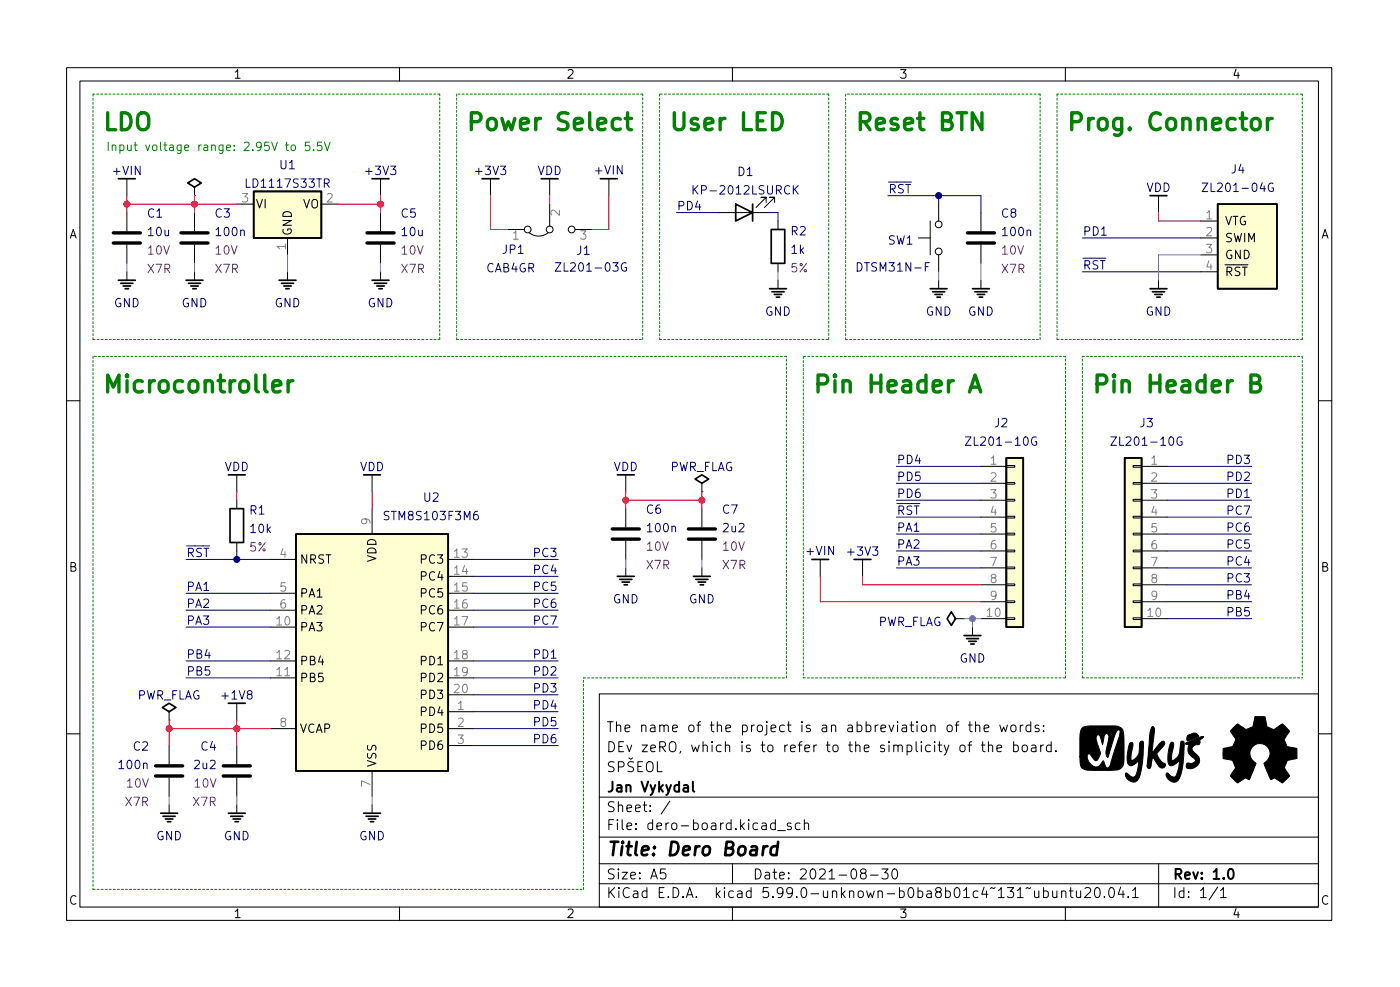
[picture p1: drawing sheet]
<svg xmlns="http://www.w3.org/2000/svg" width="210mm" height="148mm" viewBox="0 0 210 148" stroke-linecap="round" stroke-linejoin="round" font-family="sans-serif">
<g fill="none" stroke="#000" stroke-width=".15">
<path d="M10 10.2h190v128h-190zM12 12.2h186v124h-186zM60 10.2v2M110 10.2v2M160 10.2v2M19 26.8v2.6M19 31.9v2.8M19 36.7v2.8M29.2 29.4h.1M29.2 28.1v1.3M29.2 31.9v2.8M29.2 36.7v2.8"/>
<path d="M35.6 30.6h2.5M43.2 35.7v2.6M48.3 30.6h2.5M57.1 26.8v2.6M57.1 31.9v2.8M57.1 36.7v2.8M73.7 26.8v2.6M76.2 34.5h2.5M79.5 35a2.26 2.26 0 0 0 2.8 0M82.5 26.8v2.6M82.5 30.6v3.3M86.4 34.5h2.5"/>
<path d="M91.4 26.8v2.6M107.9 31.9h7.7M115.1 30.4v-.8h-.8h.8l-1.6 1.5M116.3 30.4v-.8h-.7h.7l-1.5 1.5M116.8 33.2v1.3M116.8 39.5v1.3M137.9 35.7h1.8M139.7 33.2v5.1M141 30.6v2.6M141 38.3v2.5M147.3 31.9v2.8M147.3 36.7v2.8"/>
<path d="M174 29.4v2.5M180.3 35.7h2.6M180.3 33.2h2.6M180.3 38.3h2.6M19 40.8v1.3M29.2 40.8v1.3M43.2 40.8v1.3M57.1 40.8v1.3M116.8 42.1v1.2M141 42.1v1.2M147.3 42.1v1.2M174 42.1v1.2"/>
<path d="M180.3 40.8h2.6M10 60.2h2M35.6 71.3v2.5M35.6 75.1v1.3M55.9 71.3v2.5M55.9 76.4v3.8M94 71.3v2.5M94 76.4v2.8M105.4 73.8h.1M105.4 72.6v1.2M105.4 76.4v2.8M147.3 70h3.8"/>
<path d="M147.3 72.6h3.8M147.3 75.1h3.8M147.3 77.6h3.8M151.1 77.5h1.3v.3h-1.3zM151.1 75h1.3v.2h-1.3zM151.1 72.4h1.3v.3h-1.3zM151.1 69.9h1.3v.2h-1.3zM170.2 77.5h1.2v.3h-1.2zM170.2 75h1.2v.2h-1.2zM170.2 72.4h1.2v.3h-1.2zM170.2 69.9h1.2v.2h-1.2zM171.4 70h3.9"/>
<path d="M171.4 72.6h3.9M171.4 75.1h3.9M171.4 77.6h3.9M198 60.2h2M35.6 81.4v1.3M40.6 94.1h3.8M40.6 99.2h3.8M40.6 84h3.8M40.6 89.1h3.8M40.6 91.6h3.8M67.3 94.1h3.8M67.3 99.2h3.8"/>
<path d="M67.3 84h3.8M67.3 86.5h3.8M67.3 89.1h3.8M67.3 91.6h3.8M94 81.2v2.8M94 85.3v1.2M105.4 81.2v2.8M105.4 85.3v1.2M123.2 84v2.5M129.5 84v2.5M143.5 92.9h1.3M144.8 92.9h.1"/>
<path d="M146 94.1v1.3M147.3 92.9h3.8M147.3 80.2h3.8M147.3 82.7h3.8M147.3 85.3h3.8M147.3 87.8h3.8M147.3 90.3h3.8M151.1 92.7h1.3v.3h-1.3zM151.1 90.2h1.3v.3h-1.3zM151.1 87.7h1.3v.2h-1.3zM151.1 85.1h1.3v.3h-1.3zM151.1 82.6h1.3v.2h-1.3z"/>
<path d="M151.1 80h1.3v.3h-1.3zM170.2 92.7h1.2v.3h-1.2zM170.2 90.2h1.2v.3h-1.2zM170.2 87.7h1.2v.2h-1.2zM170.2 85.1h1.2v.3h-1.2zM170.2 82.6h1.2v.2h-1.2zM170.2 80h1.2v.3h-1.2zM171.4 92.9h3.9M171.4 80.2h3.9M171.4 82.7h3.9M171.4 85.3h3.9M171.4 87.8h3.9"/>
<path d="M171.4 90.3h3.9M10 110.2h2M25.4 108.1h.1M25.4 106.8v1.3M25.4 111.9v2.8M25.4 116.7v2.8M35.6 105.6v2.5M35.6 111.9v2.8M35.6 116.7v2.8M40.6 101.8h3.8M40.6 109.4h3.8M55.9 115.7v3.8"/>
<path d="M67.3 106.8h3.8M67.3 101.8h3.8M67.3 109.4h3.8M67.3 104.3h3.8M67.3 111.9h3.8M90 104.2h108v32h-108zM90 119.7h108M92.2 114.4l-.5-.1-.3 .2v.3a.71 .71 0 0 0 .7 .4l.1 .2-.1 .4h-.7M92.9 115.1h.5a.41 .41 0 0 0 .3-.4 .41 .41 0 0 0-.3-.4h-.5v1.5M95.2 114.4l-.6-.1-.2 .2-.1 .3a.71 .71 0 0 0 .7 .4l.2 .2-.2 .4h-.7M95.8 115.1h.5M96.5 114.3h-.7v1.5h.7"/>
<path d="M97.2 114.6a.5 .5 0 0 1 .5-.3 .5 .5 0 0 1 .4 .5v.5a.5 .5 0 0 1-.5 .6 .5 .5 0 0 1-.5-.6zM98.7 114.3v1.5h.7M143.4 108.8h.6M144 108.3l-.3 .1v.2v1.2M144.3 111.9a.41 .41 0 0 1 .6 .2v.5a.41 .41 0 0 1-.4 .3 .41 .41 0 0 1-.3-.3v-.5zM145.4 111.8h.5M145.4 108.8h.6M145.7 108.3v1.3v.2h.3M145.9 111.3l-.2 .1-.1 .2v1.2M146.5 109a.37 .37 0 0 1 .7 .1v.7M146.5 108.3v1.5M147.4 111.8h.5"/>
<path d="M147.6 111.3v1.3l.1 .2h.2M147.8 109.3l.7-.1-.1-.3-.4-.1-.2 .3 .1 .7h.5M148.4 112a.37 .37 0 0 1 .7 .1v.7M148.4 111.3v1.5M149.7 112.3l.7-.1v-.3l-.5-.1-.2 .3 .1 .7h.6M150.2 108.8l.2 1 .3-.7 .3 .7 .3-1M151.9 108.9a.41 .41 0 0 1 .7 .2v.5a.41 .41 0 0 1-.4 .3 .41 .41 0 0 1-.4-.3v-.5zM152.2 111.9l.5-.1 .2 .3v.5l-.1 .2h-.6M152.2 111.3v1.5M153.2 108.8v1M153.7 111.9a.41 .41 0 0 1 .6 .2v.5a.41 .41 0 0 1-.4 .3 .41 .41 0 0 1-.4-.3v-.5zM153.7 108.8l-.3 .1-.2 .2"/>
<path d="M154.8 108.9l-.4-.1-.3 .3v.5l.1 .2h.6M154.8 108.3v1.5M154.9 111.9h.6l.1 .9M155.6 112.2l-.5 .1a.29 .29 0 0 0-.2 .3 .29 .29 0 0 0 .2 .2h.5M156 108.9l-.3-.1-.3 .3 .1 .2 .5 .1v.4h-.6M156.3 111.8v1M156.7 111.8l-.3 .1-.1 .2M156.7 109.7v.1M156.7 108.9v.2M157.9 111.9l-.5-.1-.2 .3v.5l.1 .2h.6M157.9 111.3v1.5M158.6 112.7v.1"/>
<path d="M198 110.2h2M25.4 120.8v1.3M35.6 120.8v1.3M55.9 120.8v1.3M60 136.2v2M90 132.7h108M90 129.7h108M90 125.7h108M99.9 130.4h-.7v.8l.2-.2 .5 .1 .1 .2-.1 .5-.2 .1h-.3l-.2-.1M100.6 120.3l-1.3 1.9M110 136.2v2M110 129.7v3"/>
<path d="M116.4 123.6l-.4-.1-.3 .3v.5l.2 .2h.5M116.4 123v1.5M116.8 124.7h1.1M118.8 123.6l-.4-.1-.2 .3 .1 .2 .5 .1v.4h-.6M120.2 123.6l-.5-.1-.3 .3v.5l.2 .2h.6M120.8 123.7a.37 .37 0 0 1 .6 .1v.7M120.8 123v1.5M129.5 131.1l-.3-.3 .1-.2 .2-.2 .4 .1 .2 .2-.1 .2-.6 .3-.2 .2 .1 .4 .2 .1h.4l.2-.2-.1-.5-.2-.1M130.7 131.4h1.2M132.4 130.4h1l-.5 .6a.41 .41 0 0 1 .5 .3v.4l-.2 .2h-.5l-.3-.1M134.1 130.6l.3-.2a.94 .94 0 0 1 0 1.5h-.1a.91 .91 0 0 1-.2-1.3zM156.7 133.8l.5-.1 .2 .3v.5l-.1 .2h-.6"/>
<path d="M156.7 133.2v1.5M158.1 133.7l.1 1a.41 .41 0 0 0 .5-.1M158.7 133.7v1M159.4 133.9a.37 .37 0 0 1 .7 .1v.7M159.4 133.7v1M160 136.2v2M160.6 133.7h.6M160.8 133.2v1.3l.1 .2h.3M161.7 133.7v1a.41 .41 0 0 0 .6-.1M162.3 133.7v1M162.9 133.4l.3-.2 .5 .1a.41 .41 0 0 1 0 .6l-.8 .8h.9M164.6 133.3l.3-.1a.94 .94 0 0 1 0 1.5h-.2a1 1 0 0 1-.1-1.4z"/>
<path d="M165.9 134.6v.1M166.7 133.3l.3-.1a.94 .94 0 0 1 0 1.5h-.1a1 1 0 0 1-.2-1.4zM168.3 133.2l-.4 1h1M168.7 133.7v1M169.4 134.6v.1M170.1 133.7l.4-.5v1.5M170.1 134.7h.8M174 129.7v6.5M182.9 133.2l-1.3 1.9M183.3 133.7l.4-.5v1.5M183.3 134.7h.9"/>
<circle cx="79.2" cy="34.5" r=".51"/>
<circle cx="82.6" cy="34.5" r=".51"/>
<circle cx="85.9" cy="34.5" r=".51"/>
<circle cx="141" cy="37.8" r=".51"/>
<circle cx="141" cy="33.7" r=".51"/>
</g>
<path d="M104.1 117.3v1.3l.2 .2M184.6 130.6l.3-.2a.94 .94 0 0 1 0 1.5h-.1a.91 .91 0 0 1-.2-1.3z" fill="none" stroke="#000" stroke-width=".3"/>
<path d="M115.3 127a.59 .59 0 0 0-.7 .4M116.8 127.1a.66 .66 0 0 0-1 .3l-.1 .6 .2 .3 .1 .1 .6-.1M116.9 126.4l-.3 2" fill="none" stroke="#000" stroke-width=".4"/>
<g fill="#fffed0" stroke="#fffed0" stroke-width=".15">
<path d="M151.1 68.7h2.6v25.4h-2.6z"/>
<path d="M168.9 68.7h2.5v25.4h-2.5z"/>
<path d="M44.4 80.2h22.9v35.5h-22.9z"/>
<path d="M182.9 30.6h8.9v12.7h-8.9z"/>
<path d="M38.1 28.7h10.2v7h-10.2z"/>
</g>
<g fill="none" stroke="#000" stroke-width=".25">
<path d="M28.2 27.5l1-.7 1 .7-1 .6zM38.1 28.7h10.2v7h-10.2zM90.2 26.8h2.5M110.5 30.6l2.5 1.3-2.5 1.3zM113 30.6v2.6M115.8 34.5h2.1v5h-2.1zM182.9 30.6h8.9v12.7h-8.9zM17.8 42.1h2.5M18.1 42.5h1.9M18.5 42.9h1.1M18.8 43.3h.5M27.9 42.1h2.6"/>
<path d="M28.3 42.5h1.8M28.7 42.9h1.1M29 43.3h.5M41.9 42.1h2.5M42.3 42.5h1.8M42.6 42.9h1.1M42.9 43.3h.5M55.9 42.1h2.5M56.2 42.5h1.9M56.6 42.9h1.1M56.9 43.3h.5M115.6 43.3h2.5"/>
<path d="M115.9 43.8h1.9M116.3 44.2h1.1M116.6 44.6h.5M139.7 43.3h2.5M140.1 43.8h1.8M140.4 44.2h1.1M140.7 44.6h.5M146 43.3h2.6M146.4 43.8h1.8M146.8 44.2h1.1M147.1 44.6h.5M172.7 43.3h2.6"/>
<path d="M173.1 43.8h1.8M173.4 44.2h1.1M173.7 44.6h.5M34.5 76.4h2.1v5h-2.1zM104.4 71.9l1-.6 1 .6-1 .7zM151.1 68.7h2.6v25.4h-2.6zM168.9 68.7h2.5v25.4h-2.5zM44.4 80.2h22.9v35.5h-22.9zM92.7 86.5h2.5M93.1 87h1.8M93.4 87.4h1.1M93.7 87.8h.5"/>
<path d="M104.1 86.5h2.6M104.5 87h1.8M104.9 87.4h1.1M105.2 87.8h.5M121.9 84h2.6M142.9 91.9l.6 1-.6 1-.7-1zM144.8 95.4h2.5M145.1 95.9h1.9M145.5 96.3h1.1M145.8 96.7h.5M24.4 106.2l1-.6 1 .6-1 .6zM24.1 122.1h2.6"/>
<path d="M24.5 122.5h1.8M24.8 122.9h1.2M25.1 123.4h.6M34.3 122.1h2.5M34.6 122.5h1.9M35 122.9h1.1M35.3 123.4h.5M54.6 122.1h2.5M55 122.5h1.8M55.3 122.9h1.1M55.6 123.4h.5"/>
</g>
<g fill="none" stroke="#000084" stroke-width=".15">
<path d="M83.4 39.4h.8l-.8 1.3h.8M94 39.5a.62 .62 0 0 0-.7 .5 .62 .62 0 0 0 .4 .7l.4-.1v-.4h-.2M104.1 27.9v1.2M104.3 28.4l.5 .7M104.8 27.9l-.7 .7M119.3 28.4l.6 .7M119.9 27.9l-.8 .7M180.5 27.5h.9l-.9 1.3h.9M191.2 27.5a.62 .62 0 0 0-.8 .5 .62 .62 0 0 0 .5 .8l.3-.2v-.4h-.2M145 65.6h.8l-.8 1.3h.8M155.6 65.6a.62 .62 0 0 0-.7 .5 .62 .62 0 0 0 .4 .8l.4-.2v-.4h-.3M166.8 65.6h.9l-.9 1.3h.9"/>
<path d="M177.5 65.6a.62 .62 0 0 0-.8 .5 .62 .62 0 0 0 .5 .8l.3-.2v-.4h-.2"/>
</g>
<g fill="none" stroke="#000" stroke-width=".51">
<path d="M17 36.5h4.1M17 35h4.1M27.2 36.5h4M27.2 35h4M55.1 36.5h4.1M55.1 35h4.1M145.3 36.5h4.1M145.3 35h4.1M91.9 79.4h4.1M103.4 79.4h4M91.9 80.9h4.1M103.4 80.9h4"/>
<path d="M23.4 116.5h4M23.4 115h4M33.5 116.5h4.1M33.5 115h4.1"/>
</g>
<path d="M162.6 109.3l.2-.2 .9-.1h3.7a1.3 1.3 0 0 1 1.4 1.6v3.4a1.4 1.4 0 0 1-1.7 1.6l-2.9 .1a2.35 2.35 0 0 1-1.8-.5l-.2-.6v-1h1a1.6 1.6 0 0 0 1.6 1.5l.5-.3 .4-.6 .5 1.1a.9 .9 0 0 0 .7-1l1.2-4a.6 .6 0 0 0 0-.7h-.1a.89 .89 0 0 0-.5 .7l-1.2 3.4a1.95 1.95 0 0 1 0-1.8l.2-1.4a.41 .41 0 0 0-.4-.4 3.2 3.2 0 0 0-.5 1.7l-.1-.5a1.02 1.02 0 0 0-.6-1l-.3 .3v.4l.7 2.1-.6 1.1h-.2l-.4-.4a.71 .71 0 0 0-.7-.6l-.2 .4h-1v-2.8a2.24 2.24 0 0 1 .4-1.5zM169.6 111.6l.3-.1h.2l.1 .4a4.5 4.5 0 0 0-.3 2.3 1.74 1.74 0 0 0 1.2-1.8 .98 .98 0 0 1 .3-1.1h.3a14.4 14.4 0 0 1-.7 5.5 1 1 0 0 1-.8 .6 1 1 0 0 1-.9-.5 .63 .63 0 0 1-.2-.9l.2 .1a1.43 1.43 0 0 0 1 .6 1 1 0 0 0 .5-1l.2-1.6-.1 .2a1.84 1.84 0 0 1-1.1 .7 1.06 1.06 0 0 1-.5-1.4zM173 109.2l.2-.1 .2 .2-.4 3.7 .1-.1a4.9 4.9 0 0 1 1.6-1.6h.2v.3a2.49 2.49 0 0 1-1 1.3l-.1 .2a2 2 0 0 0 1.2 1.5 .51 .51 0 0 1-.3 .7 .51 .51 0 0 1-.7-.3l-.7-1.2h-.2a1.69 1.69 0 0 0-.2 1.2l-.3 .4a.49 .49 0 0 1-.3-.8l.2-2.3a8.8 8.8 0 0 1 .5-3.1zM175.8 111.5l.3-.1a1.22 1.22 0 0 1 0 1.2l-.2 1.1 .1 .5a1.7 1.7 0 0 0 1.2-1.9l.1-.9 .1-.1h.3l.2 .3-.1 .8a13.4 13.4 0 0 1-.7 4.4 .97 .97 0 0 1-.8 .6 .97 .97 0 0 1-.9-.5 .59 .59 0 0 1-.2-.8l.1-.1 .2 .1a.72 .72 0 0 0 1.1 .4l.4-1.4 .1-.9a1.67 1.67 0 0 1-1.4 .7 1.93 1.93 0 0 1-.3-1.7l.2-1.1zM178.3 110.4l.6-.2a.64 .64 0 0 1 .7-.1 .64 .64 0 0 1 .4 .5l-1.6 .6-.2-.3zM178.1 111.5h1.4l.1-.2h.2l.1-.1-.5 .3h-1.2l.4-.2a5.1 5.1 0 0 1 2.2-.7l-.6 .5v.2a.4 .4 0 0 1-.2 .5 .73 .73 0 0 0-.9 .8l.4 .5a1.19 1.19 0 0 1 .6 1.3 1.19 1.19 0 0 1-1 .9 .65 .65 0 0 1-.9-.2v-.5l.4-.1a.77 .77 0 0 0 1-.3l-.3-.4a1.44 1.44 0 0 1-.7-2.1h-.4l-.1-.1h.7h-.7v-.1h1.1zM185.3 109.2l.6-.5 .8 .6a.62 .62 0 0 0 1.1 0l.4-.2 .3-1.5h1.5l.3 1.5 1 .4 1.3-.8 1 1-.1 .3a1.79 1.79 0 0 0-.6 1.2l.4 .9 1.5 .3v1.5l-1.4 .2-.5 1.2 .8 1.2-.1 .1-1 .9-1.2-.7-.6 .2-1-2.4a1.53 1.53 0 0 0 .9-2 1.53 1.53 0 0 0-2-.9 1.53 1.53 0 0 0-.9 2l.2 .4 .6 .5-1 2.4-.6-.2-1.2 .7-1-1 .8-1.2-.5-1.1-1.4-.3v-.5v-1l1.4-.4 .4-.8 .1-.2-.8-1.3z" fill="#000" stroke="#000" stroke-width=".15"/>
<path d="M42.9 21.8h.4M43 21.3v1.1l.3 .2M43.8 21.8h.3l.3 .2v.4l-.3 .2h-.3l-.1-.2v-.4zM46.5 21.3h-.6l-.1 .6 .2-.1 .4 .1 .2 .2-.1 .4-.2 .1-.5-.1M47.1 22.5v.1M48.3 21.3h-.6l-.1 .6 .2-.1 .4 .1 .2 .2-.1 .4-.2 .1-.5-.1M48.7 21.3l.5 1.3 .4-1.3" fill="none" stroke="#008000" stroke-width=".15"/>
<g fill="none" stroke="#008000" stroke-width=".51">
<path d="M93.2 17.9l-.3-.1h-.5l-.3 .2-.1 .3v.7l.2 .3 .2 .2h.5l.3-.2M93.9 17.8h1M94.2 16.9v2.2l.2 .2 .5 .2M116 16.9h.6a1.39 1.39 0 0 1 .6 2.2l-.2 .2-.4 .2h-.6zM147.5 16.9v2.6l-1.5-2.6v2.6M188 18a.69 .69 0 0 1 .7-.2 .69 .69 0 0 1 .6 .5v.7a.69 .69 0 0 1-.7 .5 .69 .69 0 0 1-.7-.5v-.7zM190.3 17.8v1.7M191.1 17.8a.65 .65 0 0 0-.8 .5M41 58l1.2-.2-.1-.5-.3-.2h-.5l-.2 .2-.1 .2v1l.1 .2 .2 .1h.5l.3-.1M43.3 57.1v1.7M44 57.1a.65 .65 0 0 0-.7 .5M145.6 58.8l.8-2.5 .9 2.5"/>
<path d="M145.8 58.1h1.2M187.9 57.5h.8a.62 .62 0 0 0 .5-.6 .62 .62 0 0 0-.5-.6h-.8v2.5h.9a.68 .68 0 0 0 .5-.7 .68 .68 0 0 0-.6-.6"/>
</g>
<g fill="none" stroke="#008000" stroke-width=".15" stroke-dasharray=".3 .3">
<path d="M14 14.1v36.9M66 14.1h-52M68.6 14.1v36.9M96.5 14.1h-27.9M99.1 14.1v36.9M124.5 14.1h-25.4M127 14.1v36.9M156.2 14.1h-29.2M158.7 14.1v36.9M195.6 14.1h-36.9M14 51h52M14 53.5v80"/>
<path d="M66 51v-36.9M68.6 51h27.9M96.5 51v-36.9M99.1 51h25.4M118.1 53.5h-104.1M120.6 53.5v48.3M124.5 51v-36.9M127 51h29.2M156.2 51v-36.9M158.7 51h36.9M160 53.5h-39.4M162.6 53.5h33"/>
<path d="M195.6 53.5v48.3M195.6 51v-36.9M87.6 101.8h30.5M118.1 101.8v-48.3M120.6 101.8h39.4M160 101.8v-48.3M162.6 101.8v-48.3M162.6 101.8h33M14 133.5h73.6M87.6 133.5v-31.7"/>
</g>
<g fill="none" stroke="#4696c2" stroke-width=".15">
<path d="M19 39.5v1.3M29.2 39.5v1.3M43.2 38.3v2.5M57.1 39.5v1.3M147.3 39.5v2.6M180.3 38.3h-6.3v3.8M116.8 40.8v1.3M141 40.8v1.3M94 84v1.3M105.4 84v1.3M144.8 92.9h2.5M146 92.9v1.2"/>
<path d="M25.4 119.5v1.3M35.6 119.5v1.3M55.9 119.5v1.3"/>
</g>
<g fill="none" stroke="#000080" stroke-width=".15">
<path d="M101.6 31.9h6.3M115.6 31.9h1.2v1.3M133.3 29.4h14v2.5M141 29.4v1.2M162.6 35.7h17.7M162.6 40.8h17.7M134.6 75.1h12.7M134.6 70h12.7M134.6 72.6h12.7M134.6 77.6h12.7M175.3 75.1h12.7M175.3 70h12.7"/>
<path d="M175.3 72.6h12.7M175.3 77.6h12.7M27.9 99.2h12.7M27.9 91.6h12.7M27.9 94.1h12.7M27.9 84h12.7M27.9 89.1h12.7M35.6 82.7v1.3M71.1 99.2h12.7M71.1 91.6h12.7M71.1 94.1h12.7M71.1 84h12.7"/>
<path d="M71.1 89.1h12.7M71.1 86.5h12.7M134.6 80.2h12.7M134.6 82.7h12.7M134.6 85.3h12.7M175.3 80.2h12.7M175.3 82.7h12.7M175.3 85.3h12.7M175.3 92.9h12.7M175.3 90.3h12.7M175.3 87.8h12.7M27.9 101.8h12.7"/>
<path d="M71.1 101.8h12.7M71.1 104.3h12.7M71.1 106.8h12.7M71.1 109.4h12.7M71.1 111.9h12.7"/>
</g>
<g fill="none" stroke="#f00" stroke-width=".15">
<path d="M19 30.6h16.6M19 29.4v2.5M29.2 29.4v2.5M50.8 30.6h6.3M57.1 29.4v2.5M73.7 29.4v5.1h2.5M82.5 29.4v1.2M91.4 29.4v5.1h-2.5M174 31.9v1.3h6.3M35.6 73.8v1.3M55.9 73.8v2.6M94 73.8v2.6"/>
<path d="M94 75.1h11.4M105.4 73.8v2.6M123.2 86.5v3.8h24.1M129.5 86.5v1.3h17.8M25.4 109.4h15.2M25.4 108.1v3.8M35.6 108.1v3.8"/>
</g>
<g fill="#000080" stroke="#000080" stroke-width=".15">
<circle cx="35.6" cy="84" r=".46"/>
<circle cx="141" cy="29.4" r=".46"/>
</g>
<circle cx="146" cy="92.9" r=".46" fill="#4696c2" stroke="#4696c2" stroke-width=".15"/>
<g fill="#f00" stroke="#f00" stroke-width=".15">
<circle cx="94" cy="75.1" r=".46"/>
<circle cx="105.4" cy="75.1" r=".46"/>
<circle cx="19" cy="30.6" r=".46"/>
<circle cx="29.2" cy="30.6" r=".46"/>
<circle cx="57.1" cy="30.6" r=".46"/>
<circle cx="25.4" cy="109.4" r=".46"/>
<circle cx="35.6" cy="109.4" r=".46"/>
</g>
<g font-size="3.5" fill="#008000">
<text x="15.2" y="19.6">LDO</text>
<text x="69.8" y="19.6">Power Select</text>
<text x="100.3" y="19.6">User LED</text>
<text x="128.3" y="19.6">Reset BTN</text>
<text x="160" y="19.6">Prog. Connector</text>
<text x="15.2" y="59">Microcontroller</text>
<text x="121.9" y="59">Pin Header A</text>
<text x="163.8" y="59">Pin Header B</text>
</g>
<text font-size="2.8" x="91" y="128.5">Title: Dero Board</text>
<g font-size="2.1">
<text x="91" y="112.9">DEv zeRO, which is to refer to the simplicity of the board.</text>
<text x="91" y="109.9">The name of the project is an abbreviation of the words:</text>
<text x="91" y="118.9">Jan Vykydal</text>
<text x="91" y="124.6">File: dero-board.kicad_sch</text>
<text x="91" y="121.9">Sheet: /</text>
<text x="91" y="134.8">KiCad E.D.A. kicad 5.99.0-unknown-b0ba8b01c4~131~ubuntu20.04.1</text>
<text x="91" y="132">Size: A5</text>
<text x="113" y="132">Date: 2021-08-30</text>
<text x="176" y="132">Rev: 1.0</text>
<text x="176" y="134.8">Id: 1/1</text>
</g>
<g font-size="1.8">
<text x="35" y="11.8">1</text>
<text x="85" y="11.8">2</text>
<text x="135" y="11.8">3</text>
<text x="185" y="11.8">4</text>
<text x="10.3" y="35.8">A</text>
<text x="38.4" y="31.3">VI</text>
<text x="43.8" y="35.5" transform="rotate(-90 43.8 35.5)">GND</text>
<text x="45.4" y="31.3">VO</text>
<text x="183.9" y="33.8">VTG</text>
<text x="198.4" y="35.8">A</text>
<text x="183.9" y="36.4">SWIM</text>
<text x="183.9" y="38.9">GND</text>
<text x="183.9" y="41.4">~{RST}</text>
<text x="10.3" y="85.8">B</text>
<text x="45" y="84.6">NRST</text>
<text x="45" y="89.7">PA1</text>
<text x="56.5" y="84.4" transform="rotate(-90 56.5 84.4)">VDD</text>
<text x="63.4" y="84.6">PC3</text>
<text x="63.4" y="87.2">PC4</text>
<text x="63.4" y="89.7">PC5</text>
<text x="198.4" y="85.8">B</text>
<text x="45" y="94.8">PA3</text>
<text x="45" y="92.2">PA2</text>
<text x="63.4" y="92.2">PC6</text>
<text x="63.4" y="94.8">PC7</text>
<text x="45" y="99.9">PB4</text>
<text x="63.4" y="99.9">PD1</text>
<text x="45" y="102.4">PB5</text>
<text x="63.4" y="107.5">PD4</text>
<text x="63.4" y="102.4">PD2</text>
<text x="63.4" y="104.9">PD3</text>
<text x="45" y="110">VCAP</text>
<text x="63.4" y="110">PD5</text>
<text x="63.4" y="112.6">PD6</text>
<text x="56.5" y="115.2" transform="rotate(-90 56.5 115.2)">VSS</text>
<text x="10.3" y="135.8">C</text>
<text x="35" y="137.8">1</text>
<text x="85" y="137.8">2</text>
<text x="135" y="137.8">3</text>
<text x="185" y="137.8">4</text>
<text x="198.4" y="135.8">C</text>
</g>
<text font-size="1.8" fill="#008000" x="15.9" y="22.7">Input voltage range: 2.95V to 5.5V</text>
<g font-size="1.8" fill="#000084">
<text x="17.1" y="26.3">+VIN</text>
<text x="37.3" y="28.2">LD1117S33TR</text>
<text x="55.1" y="26.3">+3V3</text>
<text x="71.6" y="26.3">+3V3</text>
<text x="80.7" y="26.3">VDD</text>
<text x="89.4" y="26.2">+VIN</text>
<text x="104.8" y="29.2">KP-2012LSURCK</text>
<text x="172.1" y="28.8">VDD</text>
<text x="181.4" y="28.8">ZL201-04G</text>
<text x="22.3" y="35.4">10u</text>
<text x="32.6" y="35.4">100n</text>
<text x="60.4" y="35.4">10u</text>
<text x="150.7" y="35.4">100n</text>
<text x="73" y="40.9">CAB4GR</text>
<text x="84.3" y="40.8">ZL201-03G</text>
<text x="118.8" y="38.1">1k</text>
<text x="129.1" y="40.8">DTSM31N-F</text>
<text x="17.1" y="46.1">GND</text>
<text x="27.2" y="46.1">GND</text>
<text x="41.2" y="46.1">GND</text>
<text x="55.2" y="46.1">GND</text>
<text x="114.9" y="47.4">GND</text>
<text x="139" y="47.4">GND</text>
<text x="145.4" y="47.4">GND</text>
<text x="172" y="47.4">GND</text>
<text x="33.7" y="70.7">VDD</text>
<text x="54" y="70.7">VDD</text>
<text x="92.1" y="70.7">VDD</text>
<text x="100.4" y="70.7">PWR_FLAG</text>
<text x="145.8" y="66.9">ZL201-10G</text>
<text x="167.7" y="66.9">ZL201-10G</text>
<text x="37.7" y="80">10k</text>
<text x="58.1" y="78.1">STM8S103F3M6</text>
<text x="97.4" y="79.9">100n</text>
<text x="108.7" y="79.9">2u2</text>
<text x="121.2" y="83.3">+VIN</text>
<text x="127.5" y="83.4">+3V3</text>
<text x="92" y="90.6">GND</text>
<text x="103.4" y="90.6">GND</text>
<text x="131.7" y="94">PWR_FLAG</text>
<text x="144.1" y="99.5">GND</text>
<text x="20.4" y="105">PWR_FLAG</text>
<text x="33.5" y="105">+1V8</text>
<text x="18" y="115.5">100n</text>
<text x="29.3" y="115.5">2u2</text>
<text x="23.4" y="126.1">GND</text>
<text x="33.6" y="126.1">GND</text>
<text x="53.9" y="126.1">GND</text>
</g>
<g font-size="1.8" fill="#000080">
<text x="42" y="25.4">U1</text>
<text x="110.8" y="26.4">D1</text>
<text x="133.3" y="29">~{RST}</text>
<text x="184.9" y="26">J4</text>
<text x="22.2" y="32.7">C1</text>
<text x="32.3" y="32.7">C3</text>
<text x="60.3" y="32.7">C5</text>
<text x="101.6" y="31.6">PD4</text>
<text x="118.8" y="35.3">R2</text>
<text x="150.4" y="32.7">C8</text>
<text x="162.6" y="35.4">PD1</text>
<text x="75.5" y="38.1">JP1</text>
<text x="86.6" y="38.3">J1</text>
<text x="133.4" y="36.7">SW1</text>
<text x="162.6" y="40.5">~{RST}</text>
<text x="149.4" y="64.1">J2</text>
<text x="171.2" y="64.1">J3</text>
<text x="134.6" y="69.7">PD4</text>
<text x="184.5" y="69.7">PD3</text>
<text x="37.5" y="77.2">R1</text>
<text x="63.6" y="75.3">U2</text>
<text x="97.1" y="77.1">C6</text>
<text x="108.5" y="77.1">C7</text>
<text x="134.6" y="72.2">PD5</text>
<text x="134.6" y="74.7">PD6</text>
<text x="134.6" y="77.3">~{RST}</text>
<text x="184.5" y="72.2">PD2</text>
<text x="184.5" y="74.7">PD1</text>
<text x="184.5" y="77.3">PC7</text>
<text x="27.9" y="83.6">~{RST}</text>
<text x="80.4" y="83.6">PC3</text>
<text x="134.6" y="79.8">PA1</text>
<text x="134.6" y="82.4">PA2</text>
<text x="184.5" y="79.8">PC6</text>
<text x="184.5" y="82.4">PC5</text>
<text x="27.9" y="88.7">PA1</text>
<text x="80.4" y="88.7">PC5</text>
<text x="80.4" y="86.2">PC4</text>
<text x="134.6" y="84.9">PA3</text>
<text x="184.5" y="87.4">PC3</text>
<text x="184.5" y="90">PB4</text>
<text x="184.5" y="84.9">PC4</text>
<text x="27.9" y="91.3">PA2</text>
<text x="27.9" y="93.8">PA3</text>
<text x="80.4" y="91.3">PC6</text>
<text x="80.4" y="93.8">PC7</text>
<text x="184.5" y="92.5">PB5</text>
<text x="27.9" y="98.9">PB4</text>
<text x="27.9" y="101.4">PB5</text>
<text x="80.4" y="101.4">PD2</text>
<text x="80.4" y="98.9">PD1</text>
<text x="80.4" y="104">PD3</text>
<text x="80.4" y="106.5">PD4</text>
<text x="20" y="112.7">C2</text>
<text x="30.2" y="112.7">C4</text>
<text x="80.4" y="111.6">PD6</text>
<text x="80.4" y="109">PD5</text>
</g>
<g font-size="1.8" fill="#808080">
<text x="36.3" y="30.4">3</text>
<text x="49" y="30.4">2</text>
<text x="77" y="36">1</text>
<text x="84.1" y="32.4" transform="rotate(-90 84.1 32.4)">2</text>
<text x="87.1" y="36">3</text>
<text x="181.1" y="32.9">1</text>
<text x="181.1" y="35.5">2</text>
<text x="42.9" y="37.5" transform="rotate(-90 42.9 37.5)">1</text>
<text x="181.1" y="38">3</text>
<text x="181.1" y="40.5">4</text>
<text x="148.7" y="69.8">1</text>
<text x="172.9" y="69.8">1</text>
<text x="148.7" y="72.3">2</text>
<text x="148.7" y="74.8">3</text>
<text x="148.7" y="77.4">4</text>
<text x="172.9" y="72.3">2</text>
<text x="172.9" y="74.8">3</text>
<text x="172.9" y="77.4">4</text>
<text x="42.1" y="83.7">4</text>
<text x="55.6" y="78.8" transform="rotate(-90 55.6 78.8)">9</text>
<text x="68.2" y="83.7">13</text>
<text x="148.7" y="79.9">5</text>
<text x="148.7" y="82.5">6</text>
<text x="172.9" y="79.9">5</text>
<text x="172.9" y="82.5">6</text>
<text x="42.1" y="88.8">5</text>
<text x="68.2" y="86.3">14</text>
<text x="68.2" y="88.8">15</text>
<text x="148.7" y="85">7</text>
<text x="148.7" y="87.5">8</text>
<text x="172.9" y="85">7</text>
<text x="172.9" y="87.5">8</text>
<text x="41.6" y="93.9">10</text>
<text x="42.1" y="91.3">6</text>
<text x="68.2" y="91.3">16</text>
<text x="68.2" y="93.9">17</text>
<text x="148.2" y="92.6">10</text>
<text x="148.7" y="90.1">9</text>
<text x="172.4" y="92.6">10</text>
<text x="172.9" y="90.1">9</text>
<text x="41.6" y="101.5">11</text>
<text x="41.6" y="99">12</text>
<text x="68.2" y="99">18</text>
<text x="68.2" y="101.5">19</text>
<text x="68.2" y="104">20</text>
<text x="68.7" y="106.6">1</text>
<text x="42.1" y="109.1">8</text>
<text x="68.7" y="109.1">2</text>
<text x="68.7" y="111.7">3</text>
<text x="55.6" y="118.1" transform="rotate(-90 55.6 118.1)">7</text>
</g>
<g font-size="1.8" fill="#840084">
<text x="22.2" y="41">X7R</text>
<text x="22.2" y="38.2">10V</text>
<text x="32.3" y="41">X7R</text>
<text x="32.4" y="38.2">10V</text>
<text x="60.3" y="41">X7R</text>
<text x="60.3" y="38.2">10V</text>
<text x="118.8" y="40.9">5%</text>
<text x="150.4" y="41">X7R</text>
<text x="150.5" y="38.2">10V</text>
<text x="37.5" y="82.8">5%</text>
<text x="97.2" y="82.7">10V</text>
<text x="108.6" y="82.7">10V</text>
<text x="97.1" y="85.4">X7R</text>
<text x="108.5" y="85.4">X7R</text>
<text x="19.1" y="118.2">10V</text>
<text x="29.2" y="118.2">10V</text>
<text x="18.8" y="121">X7R</text>
<text x="29" y="121">X7R</text>
</g>
</svg>
